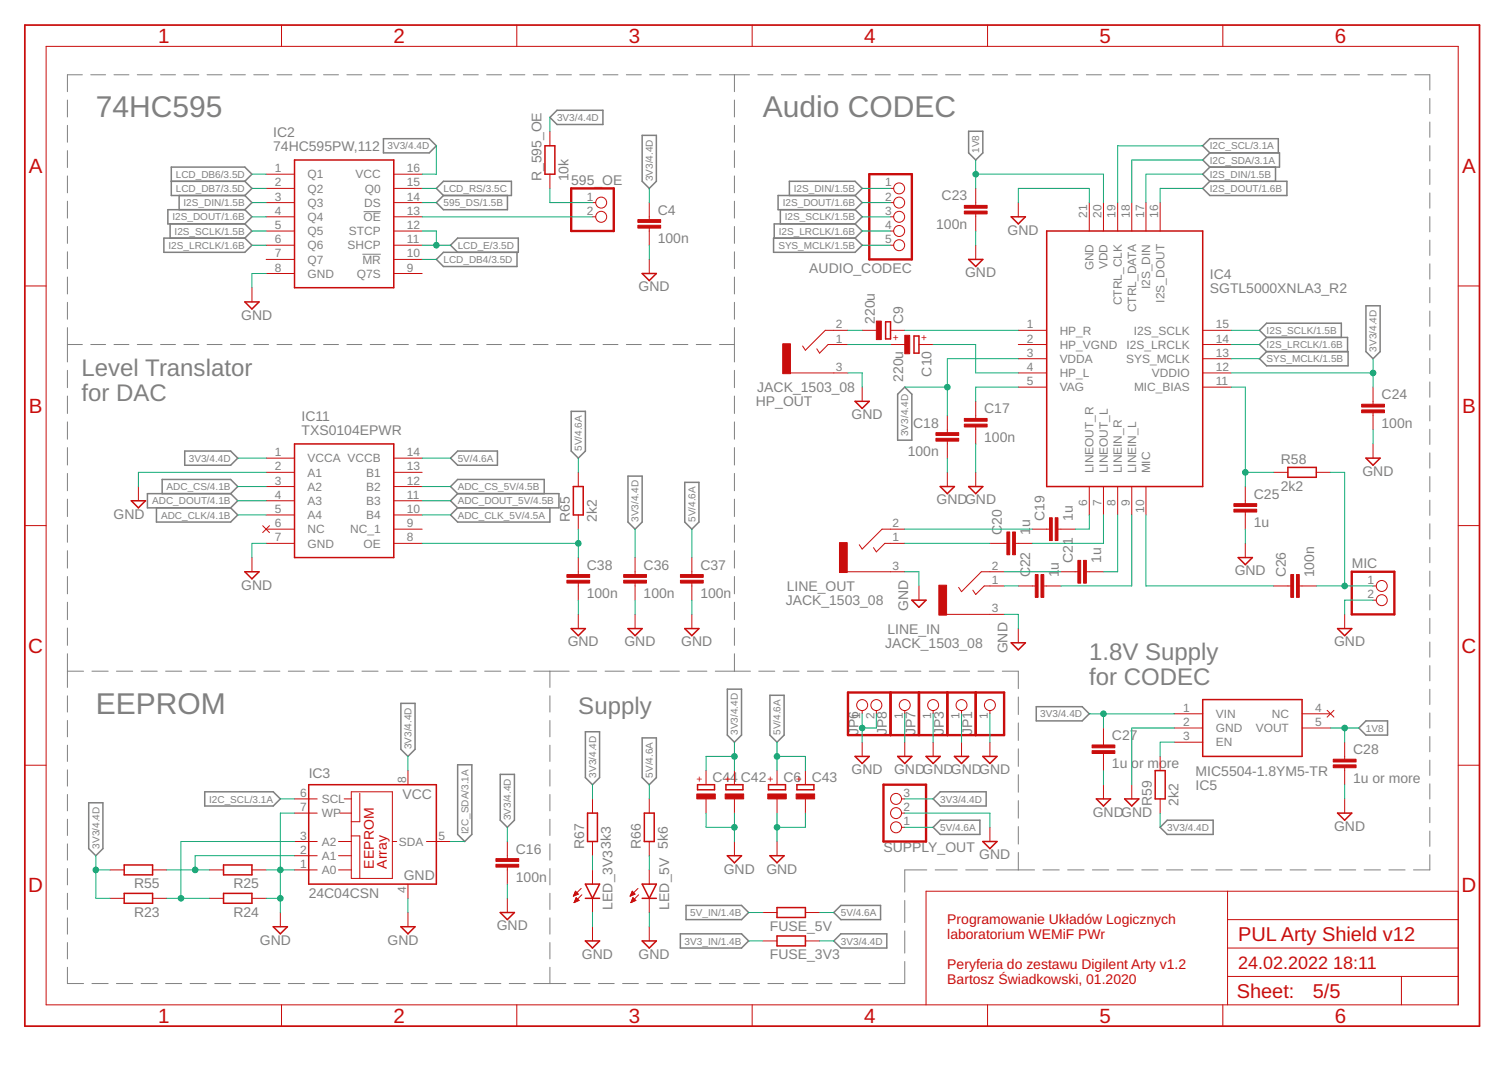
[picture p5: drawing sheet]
<svg xmlns="http://www.w3.org/2000/svg" width="297mm" height="210mm" viewBox="0 0 297 210" stroke-linecap="round" stroke-linejoin="round" font-family="sans-serif">
<g fill="none" stroke="#808080" stroke-width=".2">
<path d="M13.3 19.7v3.3M16.2 14.7h-2.9v3.3M17.9 14.7h2.9M22.4 14.7h3M27 14.7h3M31.6 14.7h2.9M36.2 14.7h2.9M40.8 14.7h2.9M45.4 14.7h2.9M50 14.7h2.9M54.5 14.7h3M59.1 14.7h2.9"/>
<path d="M63.7 14.7h2.9M68.3 14.7h2.9M72.9 14.7h2.9M77.4 14.7h3M82 14.7h3M86.6 14.7h3M91.2 14.7h2.9M95.8 14.7h2.9M100.4 14.7h2.9M105 14.7h2.9M109.5 14.7h3M114.1 14.7h3"/>
<path d="M118.7 14.7h2.9M123.3 14.7h2.9M127.9 14.7h2.9M132.5 14.7h2.9M137.1 14.7h2.9M141.6 14.7h5.9M144.6 14.7v3.3M144.6 19.7v3.3M149.2 14.7h2.9M153.8 14.7h3M158.4 14.7h3M163 14.7h3"/>
<path d="M167.7 14.7h2.9M172.3 14.7h2.9M176.9 14.7h3M181.5 14.7h3M186.1 14.7h3M190.8 14.7h2.9M195.4 14.7h2.9M200 14.7h2.9M204.6 14.7h3M209.2 14.7h3M213.8 14.7h3M218.5 14.7h2.9"/>
<path d="M223.1 14.7h2.9M227.7 14.7h3M232.3 14.7h3M236.9 14.7h3M241.6 14.7h2.9M246.2 14.7h2.9M250.8 14.7h2.9M255.4 14.7h3M260 14.7h3M264.6 14.7h3M269.3 14.7h2.9M273.9 14.7h2.9"/>
<path d="M278.5 14.7h3v3M281.5 19.4v3M13.3 24.7v3.3M13.3 29.6v3.4M13.3 34.6v3.3M13.3 39.6v3.3M144.6 24.7v3.3M144.6 29.6v3.4M144.6 34.6v3.3M144.6 39.6v3.3M281.5 24v3M281.5 28.7v3"/>
<path d="M281.5 33.3v3M281.5 38v3M13.3 44.6v3.3M13.3 49.5v3.4M13.3 54.5v3.3M13.3 59.5v3.3M71.3 50h3.7M71.6 41.6h3.4M144.6 44.6v3.3M144.6 49.5v3.4M144.6 54.5v3.3M144.6 59.5v3.3"/>
<path d="M281.5 42.6v3M281.5 47.2v3M281.5 51.9v3M281.5 56.6v3M13.3 64.5v6.7M13.3 72.9v3.4M13.3 77.9v3.4M13.3 67.8h2.9M17.9 67.8h2.9M22.4 67.8h3M27 67.8h3M31.6 67.8h2.9"/>
<path d="M36.2 67.8h2.9M40.8 67.8h2.9M45.4 67.8h2.9M50 67.8h2.9M54.5 67.8h3M59.1 67.8h2.9M63.7 67.8h2.9M68.3 67.8h2.9M72.9 67.8h2.9M77.4 67.8h3M82 67.8h3M86.6 67.8h3"/>
<path d="M91.2 67.8h2.9M95.8 67.8h2.9M100.4 67.8h2.9M105 67.8h2.9M109.5 67.8h3M114.1 67.8h3M118.7 67.8h2.9M123.3 67.8h2.9M127.9 67.8h2.9M132.5 67.8h2.9M137.1 67.8h2.9M141.6 67.8h3"/>
<path d="M144.6 64.5v6.7M144.6 72.9v3.4M144.6 77.9v3.4M281.5 61.2v3M281.5 65.8v3.1M281.5 70.5v3M281.5 75.1v3M281.5 79.8v3M13.3 83v3.4M13.3 88.1v3.4M13.3 93.1v3.4M13.3 98.2v3.4"/>
<path d="M144.6 83v3.4M144.6 88.1v3.4M144.6 93.1v3.4M144.6 98.2v3.4M281.5 84.5v2.9M281.5 89.1v3M281.5 93.7v3.1M281.5 98.4v3M13.3 103.3v3.4M13.3 108.3v3.5M13.3 113.4v3.4M13.3 118.5v3.4"/>
<path d="M144.6 103.3v3.4M144.6 108.3v3.5M144.6 113.4v3.4M144.6 118.5v3.4M281.5 103v3M281.5 107.7v3M281.5 112.4v2.9M281.5 117v3M13.3 123.5v3.5M13.3 128.6v6.6M13.3 136.9v3.2M13.3 132h3.1"/>
<path d="M18.1 132h3.2M22.9 132h3.2M27.8 132h3.1M32.6 132h3.2M37.4 132h3.2M42.3 132h3.1M47.1 132h3.2M51.9 132h3.2M56.7 132h3.2M61.6 132h3.2M66.4 132h3.2M71.2 132h3.2"/>
<path d="M76.1 132h3.2M80.9 132h3.2M85.7 132h3.2M90.6 132h3.1M95.4 132h3.2M100.2 132h3.2M105.1 132h6.9M108.2 132v3.2M108.2 136.9v3.2M113.7 132h3.8M119.1 132h3.8M124.5 132h3.8"/>
<path d="M129.9 132h3.8M135.4 132h3.7M140.8 132h6.9M144.6 123.5v3.5M144.6 128.6v3.4M149.4 132h3.1M154.2 132h3.1M158.9 132h3.2M163.7 132h3.2M168.5 132h3.2M173.3 132h3.2M178.1 132h3.2"/>
<path d="M182.9 132h3.2M187.7 132h3.2M192.5 132h3.1M197.3 132h3.1v3.5M200.4 137.1v3.5M281.5 121.6v3.1M281.5 126.3v3M281.5 130.9v3M281.5 135.6v3M13.3 141.7v3.2M13.3 146.6v3.2M13.3 151.4v3.2"/>
<path d="M13.3 156.3v3.2M108.2 141.7v3.2M108.2 146.6v3.2M108.2 151.4v3.2M108.2 156.3v3.2M200.4 142.2v3.5M200.4 147.3v3.5M200.4 152.4v3.5M200.4 157.5v3.5M281.5 140.3v2.9M281.5 144.9v3M281.5 149.5v3"/>
<path d="M281.5 154.2v3M281.5 158.8v3M13.3 161.2v3.2M13.3 166v3.2M13.3 170.9v3.2M13.3 175.7v3.2M108.2 161.2v3.2M108.2 166v3.2M108.2 170.9v3.2M108.2 175.7v3.2M178.1 177.1v4.4M182.4 171.1h-4.3v4.4"/>
<path d="M184.1 171.1h4.3M190.1 171.1h4.3M196.1 171.1h7.5M200.4 162.6v3.5M200.4 167.7v3.4M205.3 171.1h3.2M210.2 171.1h3.2M215 171.1h3.2M219.9 171.1h3.2M224.7 171.1h3.3M229.6 171.1h3.2M234.5 171.1h3.2"/>
<path d="M239.3 171.1h3.2M244.2 171.1h3.2M249.1 171.1h3.2M253.9 171.1h3.2M258.8 171.1h3.2M263.7 171.1h3.2M268.5 171.1h3.2M273.4 171.1h3.2M281.5 163.5v3M281.5 168.1v3h-3.3M13.3 180.6v3.2M13.3 185.4v3.2"/>
<path d="M13.3 190.3v3.2h3.1M18.1 193.5h3.2M22.9 193.5h3.2M27.8 193.5h3.1M32.6 193.5h3.2M37.4 193.5h3.2M42.3 193.5h3.1M47.1 193.5h3.2M51.9 193.5h3.2M56.7 193.5h3.2M61.6 193.5h3.2M66.4 193.5h3.2"/>
<path d="M71.2 193.5h3.2M76.1 193.5h3.2M80.9 193.5h3.2M85.7 193.5h3.2M90.6 193.5h3.1M95.4 193.5h3.2M100.2 193.5h3.2M105.1 193.5h6.3M108.2 180.6v3.2M108.2 185.4v3.2M108.2 190.3v3.2M113 193.5h3.1"/>
<path d="M117.8 193.5h3.1M122.6 193.5h3.1M127.3 193.5h3.1M132.1 193.5h3.1M136.8 193.5h3.2M141.6 193.5h3.1M146.4 193.5h3.1M151.2 193.5h3.1M155.9 193.5h3.1M160.7 193.5h3.1M165.4 193.5h3.2M170.2 193.5h3.1"/>
<path d="M178.1 183.1v4.4M178.1 189.1v4.4h-3.1"/>
</g>
<g fill="none" stroke="#808080" stroke-width=".3">
<path d="M33.7 35.7h14.5M35.3 38.5v2.8M48.2 35.7l1.4-1.4-1.4-1.4h-14.5v5.6h14.5M48.2 38.5l1.4 1.4-1.4 1.4M48.2 35.7l1.4 1.4-1.4 1.4M75.5 27.3h9l1.4 1.4-1.4 1.4h-9zM87.3 35.7h13.4v2.8h-13.4l-1.4-1.4zM87.3 38.5l-1.4 1.4 1.4 1.4h12.6v-2.8M108.2 23.1l1.4-1.4h9.1v2.8h-9.1zM126.4 26.6h2.8v9.1l-1.4 1.4-1.4-1.4zM155.4 38.5v-2.8h12.9l1.4 1.4-1.4 1.4M168.3 38.5h-15.1v2.8h15.1"/>
<path d="M168.3 38.5l1.4 1.4-1.4 1.4M190.7 25.8h2.8v4.3l-1.4 1.4-1.4-1.4zM236.7 37.1l1.4-1.4h15.2v2.8h-15.2zM238.1 30.1h13.8v2.8h-13.8M238.1 30.1l-1.4-1.4 1.4-1.4h13.5v2.8M238.1 32.9l-1.4 1.4 1.4 1.4M238.1 30.1l-1.4 1.4 1.4 1.4M251.1 32.9v2.8M32.3 46.8h15.9l1.4 1.4-1.4 1.4h-15.9zM33.5 44v2.8M48.2 41.3h-15.2v2.7h15.2M48.2 41.3l1.4 1.4-1.4 1.3"/>
<path d="M48.2 44l1.4 1.4-1.4 1.4M90.1 49.6l-1.4-1.4 1.4-1.4h11.9v2.8h-14.7l-1.4 1.4 1.4 1.4h14.5v-2.8M152.3 46.8h16l1.4 1.4-1.4 1.4h-16zM153.6 41.3v2.7M168.3 44h-15.9v2.8M168.3 41.3l1.4 1.4-1.4 1.3M168.3 44l1.4 1.4-1.4 1.4M178.1 76.2l1.4 1.4v9h-2.8v-9zM249.3 66.4l-1.4-1.4 1.4-1.4h14.7v2.8M249.3 66.4h16v2.8M249.3 66.4l-1.4 1.4 1.4 1.4M249.3 69.2h16.1v2.8h-16.1l-1.4-1.4z"/>
<path d="M268.9 60.2h2.8v9l-1.4 1.4-1.4-1.4zM30.8 99.9v2.8h14.6l1.4-1.4-1.4-1.4M31.9 97.1v-2.8h13.5l1.4 1.4-1.4 1.4M36.4 88.7h9l1.4 1.4-1.4 1.4h-9zM45.4 97.1h-16.4v2.8h16.4M45.4 97.1l1.4 1.4-1.4 1.4M88.7 90.1l1.4-1.4h7.8v2.8h-7.8zM90.1 99.9l-1.4 1.4 1.4 1.4h18.1v-2.8M90.1 97.1h19.9v2.8h-19.9M90.1 97.1l-1.4 1.4 1.4 1.4M90.1 97.1l-1.4-1.4 1.4-1.4h17v2.8M112.4 80.9h2.8v7.8l-1.4 1.4-1.4-1.4z"/>
<path d="M123.6 93.7h2.8v9l-1.4 1.4-1.4-1.4zM134.8 94.9h2.8v7.8l-1.4 1.4-1.4-1.4zM78.9 138.4h2.8v9l-1.4 1.4-1.4-1.4zM143.2 135.6h2.8v9l-1.4 1.4-1.4-1.4zM151.6 136.8h2.7v7.8l-1.3 1.4-1.4-1.4zM204 139h9l1.4 1.4-1.4 1.4h-9zM17.5 157.9h2.8v9l-1.4 1.4-1.4-1.4zM40.3 155.8h13.5l1.4 1.4-1.4 1.4h-13.5zM90.1 150.5h2.8v13.6l-1.4 1.4-1.4-1.4zM98.5 152.3h2.8v9.1l-1.4 1.4-1.4-1.4zM115.2 144h2.8v9l-1.4 1.4-1.4-1.4zM126.4 145.2h2.8v7.8l-1.4 1.4-1.4-1.4z"/>
<path d="M183.7 157.2l1.4-1.4h9v2.8h-9zM268.9 141.8h4.2v2.8h-4.2l-1.4-1.4zM135 178.1h11l1.4 1.4-1.4 1.4h-11zM165.5 178.1h7.8v2.8h-7.8l-1.4-1.4zM185.1 161.4h7.8v2.7h-7.8l-1.4-1.3zM228.4 162.8l1.4-1.4h9v2.7h-9zM133.9 183.7h12.1l1.4 1.4-1.4 1.4h-12.1zM165.5 183.7h9.1v2.8h-9.1l-1.4-1.4z"/>
</g>
<g fill="none" stroke="#c90d0c" stroke-width=".3">
<path d="M58 31.5h19.5v25.1h-19.5zM107.3 28.7h1.9v5.6h-1.9zM48.2 59.4h2.8l-1.4 1.4zM126.4 53.8h2.8l-1.4 1.4zM190.7 51h2.8l-1.4 1.4zM199.1 42.7h2.7l-1.4 1.3zM206 45.4h30.7v50.3h-30.7zM168.3 79h2.8l-1.4 1.3zM174.3 63.3h1v3.4h-1zM179.9 66.1h1v3.4h-1zM25.8 98.5h2.8l-1.4 1.4zM58 87.3h19.5v22.4h-19.5z"/>
<path d="M112.9 95.7h1.9v5.6h-1.9zM185.1 95.7h2.8l-1.4 1.4zM190.7 95.7h2.8l-1.4 1.4zM253.5 91.9h5.6v2h-5.6zM268.9 90.1h2.8l-1.4 1.4zM48.2 112.5h2.8l-1.4 1.4zM179.5 118.1h2.8l-1.4 1.4zM243.7 109.7h2.8l-1.4 1.4zM112.4 123.7h2.8l-1.4 1.4zM123.6 123.7h2.8l-1.4 1.4zM134.8 123.7h2.8l-1.4 1.4zM199.1 126.4h2.7l-1.4 1.4z"/>
<path d="M236.7 137.6h19.6v11.2h-19.6zM263.3 123.7h2.8l-1.4 1.4zM60.8 154.4h25.1v19.5h-25.1zM115.7 160h1.9v5.5h-1.9zM126.8 160h2v5.5h-2zM137.3 154.4h3.4v1h-3.4zM142.9 154.4h3.3v1h-3.3zM151.3 154.4h3.3v1h-3.3zM156.9 154.4h3.3v1h-3.3zM168.3 148.8h2.8l-1.4 1.4zM176.7 148.8h2.8l-1.4 1.4zM182.3 148.8h2.8l-1.4 1.4z"/>
<path d="M187.9 148.8h2.8l-1.4 1.4zM193.5 148.8h2.8l-1.4 1.4zM215.8 157.2h2.8l-1.4 1.4zM221.4 157.2h2.8l-1.4 1.4zM227.4 151.6h2v5.6h-2zM263.3 160h2.8l-1.4 1.4zM24.4 175.7h5.6v2h-5.6zM24.4 170.2h5.6v1.9h-5.6zM44 175.7h5.6v2h-5.6zM44 170.2h5.6v1.9h-5.6zM98.5 179.5h2.8l-1.4 1.4zM115.2 173.9h2.8l-1.4 2.8z"/>
<path d="M115.2 176.7h2.8M126.4 173.9h2.8l-1.4 2.8zM126.4 176.7h2.8M143.2 168.3h2.8l-1.4 1.4zM151.6 168.3h2.7l-1.3 1.4zM153 178.5h5.5v2h-5.5zM193.5 165.5h2.8l-1.4 1.4zM53.8 182.3h2.8l-1.4 1.4zM78.9 182.3h2.8l-1.4 1.4zM115.2 185.1h2.8l-1.4 1.4zM126.4 185.1h2.8l-1.4 1.4zM153 184.1h5.5v2h-5.5z"/>
</g>
<g fill="none" stroke="#c90d0c" stroke-width=".2">
<path d="M9.1 9.1h277.9v188.6h-277.9zM55.4 4.9v4.2M101.7 4.9v4.2M148.1 4.9v4.2M194.4 4.9v4.2M240.7 4.9v4.2M52.4 37.1h5.6M52.4 39.9h5.6M52.4 34.3h5.6M77.5 37.1h5.6M77.5 39.9h5.6M77.5 34.3h5.6"/>
<path d="M108.2 25.9v2.8M108.2 34.3v2.8M116.6 39.9h.6M127.8 39.9v3.3M175.3 37.1h.6M175.3 39.9h.6M192.1 37.1v3.3M200.4 39.9v2.8M214.4 39.9v5.5M217.2 39.9v5.5M220 39.9v5.5M222.8 39.9v5.5"/>
<path d="M225.6 39.9v5.5M228.4 39.9v5.5M4.9 56.3h4.2M49.6 56.6v2.8M52.4 42.7h5.6M52.4 45.4h5.6M52.4 48.2h5.6M52.4 51h5.6M52.4 53.8h5.6M77.5 42.7h5.6M77.5 45.4h5.6M77.5 48.2h5.6"/>
<path d="M77.5 51h5.6M77.5 53.8h5.6M116.6 42.7h.6M127.8 44.9v3.3M127.8 51v2.8M175.3 42.7h.6M175.3 45.4h.6M175.3 48.2h.6M192.1 42.1v3.3M192.1 48.2v2.8M287 56.3h4.2M155.6 73.4h11.3"/>
<path d="M166.9 65h-4.4l-4 3.9-.5-.8M166.9 67.8h-3.9l-1.7 1.7-.5-.9M169.7 65h2.8M169.7 76.2v2.8M175.3 65h2.8M175.3 67.8h2.8M180.9 67.8h2.8M192.1 79v3.3M200.4 65h5.6M200.4 67.8h5.6M200.4 73.4h5.6M200.4 70.6h5.6"/>
<path d="M200.4 76.2h5.6M236.7 65h5.6M236.7 67.8h5.6M236.7 73.4h5.6M236.7 70.6h5.6M236.7 76.2h5.6M270.3 76.2v3.3M27.2 95.7v2.8M52.4 90.1h5.6M52.4 92.9h5.6M52.4 95.7h5.6M52.4 98.5h5.6"/>
<path d="M77.5 90.1h5.6M77.5 92.9h5.6M77.5 95.7h5.6M77.5 98.5h5.6M113.8 92.9v2.8M186.5 81.7v3.4M186.5 86.8v3.3M186.5 92.9v2.8M192.1 84v3.3M192.1 92.9v2.8M214.4 95.7v5.6M217.2 95.7v5.6"/>
<path d="M220 95.7v5.6M222.8 95.7v5.6M225.6 95.7v5.6M245.1 95.7v3.4M250.7 92.9h2.8M259.1 92.9h2.8M270.3 81.2v3.3M270.3 87.3v2.8M4.9 103.4h4.2M49.6 109.7v2.8M51.7 103.4l1.3 1.4M52.4 101.3h5.6"/>
<path d="M52.4 104.1h5.6M52.4 106.9h5.6M53 103.4l-1.3 1.4M77.5 101.3h5.6M77.5 104.1h5.6M77.5 106.9h5.6M113.8 101.3v2.8M113.8 109.7v3.3M113.8 114.7v3.4M125 109.7v3.3M125 114.7v3.4M136.2 109.7v3.3"/>
<path d="M136.2 114.7v3.4M166.8 112.5h11.3M178.1 104.1h-4.5l-3.9 3.9-.6-.8M178.1 106.9h-3.9l-1.7 1.7-.6-.9M180.9 115.3v2.8M194.9 106.9h3.3M197.7 112.5h-4.5l-3.9 3.9-.6-.9M197.7 115.3h-4l-1.6 1.6-.6-.8M199.9 106.9h3.3M200.4 115.3h3.4M203.2 104.1h3.4M205.5 115.3h3.3"/>
<path d="M208.3 104.1h3.3M208.8 112.5h3.4M213.8 112.5h3.4M245.1 100.8v3.3M245.1 106.9v2.8M250.7 115.3h3.4M255.8 115.3h3.3M270.3 115.3h.6M270.3 118.1h.6M287 103.4h4.2M113.8 120.9v2.8M125 120.9v2.8"/>
<path d="M136.2 120.9v2.8M169.7 139.8v.6M172.5 139.8v.6M178.1 139.8v.6M183.7 139.8v.6M186.3 120.9h11.4M189.3 139.8v.6M194.9 139.8v.6M200.4 123.7v2.7M261.2 139.7l1.4 1.4M262.6 139.7l-1.4 1.4M264.7 120.9v2.8"/>
<path d="M4.9 150.5h4.2M58 157.2h4.4M58 160h4.4M66.9 160h2.3M67.8 157.2h1.4M69.2 155.8h8v17h-8zM70.8 156.1v5.5h-1.6M80.3 151.6v2.8M116.6 157.2v2.8M127.8 157.2v2.8M139 151.6v2.8M139 157.2v2.8"/>
<path d="M144.6 151.6v2.8M144.6 157.2v2.8M153 151.6v2.8M153 157.2v2.8M158.5 151.6v2.8M158.5 157.2v2.8M169.7 146v2.8M177.5 157.2h.6M177.5 160h.6M178.1 146v2.8M183.7 146v2.8M189.3 146v2.8"/>
<path d="M194.9 146v2.8M217.2 143.2v3.4M217.2 148.2v3.4M217.2 154.4v2.8M222.8 154.4v2.8M228.4 148.8v2.8M228.4 157.2v2.8M231.2 140.4h5.5M231.2 143.2h5.5M231.2 146h5.5M256.3 140.4h5.6M256.3 143.2h5.6"/>
<path d="M264.7 146v3.4M264.7 151v3.4M264.7 157.2v2.8M287 150.5h4.2M21.7 171.1h2.7M21.7 176.7h2.7M30 171.1h2.8M30 176.7h2.8M41.2 171.1h2.8M41.2 176.7h2.8M49.6 171.1h2.8M49.6 176.7h2.8"/>
<path d="M55.2 179.5v2.8M58 165.5h4.4M58 168.3h4.4M58 171.1h4.4M66.6 165.5h2.6M66.6 168.3h2.6M66.6 171.1h2.6M69.2 164.4h1.6v8.4M77.2 165.5h.9M80.3 173.9v2.8M80.3 179.5v2.8M83.9 165.5h4.8"/>
<path d="M99.9 165.5v3.4M99.9 170.6v3.3M99.9 176.7v2.8M112.9 176.2h.2M113 176h.5M113 177.5h.1M113 175.9h.8M113.1 177.4h.2M113.1 175.8h.6M113.1 177.3h.6M113.1 175.6h.5M113.2 177.1h.8"/>
<path d="M113.2 175.5h.3M113.2 177h.6M113.3 175.4h.1M113.3 175.3l.5 .6-.9 .4zM113.3 176.9h.4M113.3 176.7h.3M113.4 176.6l-.4 1M113.4 176.6l.6 .5M113.4 176.6h.1M114 177.1l-1 .5M114.4 174.8l-1.5 1.5M114.5 176l-1.5 1.6"/>
<path d="M116.6 165.5v2.8M116.6 171.1v2.8M116.6 176.7v2.8M124.1 176.2h.2M124.1 176h.5M124.2 177.5h.1M124.2 175.9h.7M124.2 177.4h.3M124.3 175.8h.6M124.3 177.3h.5M124.3 175.6h.5M124.4 177.1h.8"/>
<path d="M124.4 175.5h.2M124.4 177h.6M124.4 175.4h.1M124.5 175.3l.5 .6-1 .4zM124.5 176.9h.4M124.5 176.7h.2M124.6 176.6h.1M124.6 176.6l-.4 1M124.6 176.6l.6 .5M125.2 177.1l-1 .5M125.6 174.8l-1.6 1.5M125.7 176l-1.5 1.6"/>
<path d="M127.8 165.5v2.8M127.8 171.1v2.8M127.8 176.7v2.8M144.6 165.5v2.8M150.2 179.5h2.8M153 165.5v2.8M158.5 179.5h2.8M177.5 162.8h.6M194.9 162.8v2.7M241.6 175.3v22.4M287 175.3h-104.7v22.4M55.4 197.7v4.2"/>
<path d="M101.7 197.7v4.2M116.6 182.3v2.8M127.8 182.3v2.8M148.1 197.7v4.2M150.2 185.1h2.8M158.5 185.1h2.8M194.4 197.7v4.2M240.7 197.7v4.2M241.6 192.1h45.4M241.6 186.5h45.4M241.6 180.9h45.4M275.9 192.1v5.6"/>
<circle cx="118.3" cy="39.9" r="1.08"/>
<circle cx="177" cy="39.9" r="1.08"/>
<circle cx="177" cy="37.1" r="1.08"/>
<circle cx="118.3" cy="42.7" r="1.08"/>
<circle cx="177" cy="45.4" r="1.08"/>
<circle cx="177" cy="48.2" r="1.08"/>
<circle cx="177" cy="42.7" r="1.08"/>
<circle cx="272" cy="115.3" r="1.08"/>
<circle cx="272" cy="118.1" r="1.08"/>
<circle cx="169.7" cy="138.7" r="1.08"/>
<circle cx="172.5" cy="138.7" r="1.08"/>
<circle cx="178.1" cy="138.7" r="1.08"/>
<circle cx="183.7" cy="138.7" r="1.08"/>
<circle cx="189.3" cy="138.7" r="1.08"/>
<circle cx="194.9" cy="138.7" r="1.08"/>
<circle cx="176.4" cy="157.2" r="1.08"/>
<circle cx="176.4" cy="160" r="1.08"/>
<circle cx="176.4" cy="162.8" r="1.08"/>
</g>
<g fill="#c90d0c" stroke="#c90d0c" stroke-width=".2">
<path d="M122.8 114.2h4.5v.5h-4.5z"/>
<path d="M122.8 113h4.5v.6h-4.5z"/>
<path d="M133.9 114.2h4.5v.5h-4.5z"/>
<path d="M133.9 113h4.5v.6h-4.5z"/>
<path d="M111.6 114.2h4.5v.5h-4.5z"/>
<path d="M111.6 113h4.5v.6h-4.5z"/>
<path d="M165.2 106.7h1.6v5.9h-1.6z"/>
<path d="M184.8 115.1h1.5v5.9h-1.5z"/>
<path d="M154.1 67.6h1.5v5.9h-1.5z"/>
<path d="M172.5 63.2h1v3.6h-1z"/>
<path d="M178.1 66h1v3.6h-1z"/>
<path d="M189.8 83.4h4.5v.6h-4.5z"/>
<path d="M189.8 82.3h4.5v.6h-4.5z"/>
<path d="M184.2 86.2h4.5v.6h-4.5z"/>
<path d="M184.2 85.1h4.5v.6h-4.5z"/>
<path d="M207.7 101.9h.6v4.4h-.6z"/>
<path d="M206.6 101.9h.5v4.4h-.5z"/>
<path d="M199.3 104.6h.6v4.5h-.6z"/>
<path d="M198.2 104.6h.6v4.5h-.6z"/>
<path d="M213.3 110.2h.5v4.5h-.5z"/>
<path d="M212.2 110.2h.5v4.5h-.5z"/>
<path d="M204.9 113h.6v4.5h-.6z"/>
<path d="M203.8 113h.5v4.5h-.5z"/>
<path d="M189.8 41.5h4.5v.6h-4.5z"/>
<path d="M189.8 40.4h4.5v.6h-4.5z"/>
<path d="M268 80.6h4.5v.6h-4.5z"/>
<path d="M268 79.5h4.5v.6h-4.5z"/>
<path d="M242.9 100.2h4.5v.5h-4.5z"/>
<path d="M242.9 99.1h4.5v.5h-4.5z"/>
<path d="M255.2 113h.6v4.5h-.6z"/>
<path d="M254.1 113h.5v4.5h-.5z"/>
<path d="M215 147.7h4.5v.5h-4.5z"/>
<path d="M215 146.6h4.5v.5h-4.5z"/>
<path d="M262.4 150.5h4.5v.5h-4.5z"/>
<path d="M262.4 149.4h4.5v.5h-4.5z"/>
<path d="M125.6 44.3h4.4v.6h-4.4z"/>
<path d="M125.6 43.2h4.4v.6h-4.4z"/>
<path d="M151.1 156.2h3.7v1h-3.7z"/>
<path d="M142.7 156.2h3.7v1h-3.7z"/>
<path d="M156.7 156.2h3.7v1h-3.7z"/>
<path d="M137.2 156.2h3.6v1h-3.6z"/>
<path d="M97.6 170h4.5v.6h-4.5z"/>
<path d="M97.6 168.9h4.5v.6h-4.5z"/>
</g>
<path d="M112.4 37.1h8.4v8.3h-8.4zM171.1 34.3h8.4v16.7h-8.4zM266.1 112.5h8.4v8.4h-8.4zM166.9 136.2h30.8v8.4h-30.8zM175.3 136.2v8.4M180.9 136.2v8.4M186.5 136.2v8.4M192.1 136.2v8.4M173.9 154.4h8.4v11.1h-8.4z" fill="none" stroke="#c90d0c" stroke-width=".47"/>
<path d="M4.9 4.9h286.3v197h-286.3z" fill="none" stroke="#c90d0c" stroke-width=".34"/>
<g fill="none" stroke="#0dab76" stroke-width=".2">
<path d="M49.6 37.1h2.8M49.6 34.3h2.8M49.6 39.9h2.8M83.1 37.1h2.8M83.1 39.9h2.8M85.9 28.7v5.6h-2.8M108.2 23.1v2.8M108.2 37.1v2.8h8.4M127.8 37.1v2.8M169.7 37.1h5.6M169.7 39.9h5.6M192.1 31.5v5.6"/>
<path d="M192.1 34.3h25.1v5.6M200.4 39.9v-2.8h14v2.8M236.7 37.1h-8.3v2.8M236.7 31.5h-13.9v8.4M236.7 34.3h-11.1v5.6M236.7 28.7h-16.7v11.2M49.6 42.7h2.8M49.6 45.4h2.8M49.6 48.2h2.8M52.4 53.8h-2.8v2.8M83.1 45.4h2.8v2.8M83.1 42.7h33.5"/>
<path d="M83.1 48.2h5.6M83.1 51h2.8M127.8 48.2v2.8M169.7 42.7h5.6M169.7 45.4h5.6M169.7 48.2h5.6M192.1 45.4v2.8M166.9 73.4h2.8v2.8M166.9 65h2.8M166.9 67.8h8.4M178.1 76.2h8.4M178.1 65h22.3"/>
<path d="M183.7 67.8h8.4v5.6h8.3M200.4 76.2h-8.3v2.8M200.4 70.6h-13.9v11.1M242.3 73.4h28M242.3 76.2h2.8v19.5M242.3 70.6h5.6M242.3 65h5.6M242.3 67.8h5.6M270.3 70.6v5.6M46.8 90.1h5.6M46.8 98.5h5.6M46.8 95.7h5.6"/>
<path d="M52.4 92.9h-25.2v2.8M83.1 90.1h5.6M83.1 98.5h5.6M83.1 95.7h5.6M113.8 90.1v2.8M186.5 90.1v2.8M192.1 87.3v5.6M245.1 92.9h5.6M261.9 92.9h2.8v22.4M270.3 84.5v2.8M46.8 101.3h5.6M52.4 106.9h-2.8v2.8"/>
<path d="M83.1 106.9h30.7M83.1 101.3h5.6M113.8 104.1v5.6M113.8 118.1v2.8M125 104.1v5.6M125 118.1v2.8M136.2 104.1v5.6M136.2 118.1v2.8M178.1 106.9h16.8M178.1 112.5h2.8v2.8M178.1 104.1h25.1M197.7 112.5h11.1"/>
<path d="M197.7 115.3h2.7M214.4 101.3v2.8h-2.8M217.2 101.3v5.6h-14M220 101.3v11.2h-2.8M222.8 101.3v14h-14M225.6 101.3v14h25.1M245.1 104.1v2.8M259.1 115.3h11.2M270.3 118.1h-5.6v2.8M197.7 120.9h2.7v2.8M55.2 157.2h2.8M58 160h-2.8v19.5"/>
<path d="M80.3 148.8v2.8M116.6 154.4v2.8M127.8 154.4v2.8M139 160v2.8h5.6M144.6 146v5.6M144.6 160v5.5M144.6 148.8h-5.6v2.8M153 146v5.6M153 160v5.5M153 148.8h5.5v2.8M158.5 160v2.8h-5.5M169.7 140.4v5.6"/>
<path d="M172.5 140.4v2.8h-2.8M178.1 160h16.8v2.8M178.1 140.4v5.6M178.1 157.2h5.6M183.7 140.4v5.6M189.3 140.4v5.6M194.9 140.4v5.6M214.4 140.4h16.8M217.2 140.4v2.8M217.2 151.6v2.8M228.4 160v2.8M231.2 143.2h-8.4v11.2"/>
<path d="M231.2 146h-2.8v2.8M261.9 143.2h5.6M264.7 143.2v2.8M264.7 154.4v2.8M18.9 171.1h2.8M18.9 168.3v8.4h2.8M32.8 171.1h8.4M32.8 176.7h8.4M52.4 171.1h5.6M52.4 176.7h2.8M58 165.5h-22.4v11.2M58 168.3h-19.6v2.8"/>
<path d="M80.3 176.7v2.8M88.7 165.5h2.8M99.9 162.8v2.7M99.9 173.9v2.8M116.6 168.3v2.8M116.6 179.5v2.8M127.8 168.3v2.8M127.8 179.5v2.8M147.4 179.5h2.8M161.3 179.5h2.8M178.1 162.8h5.6M147.4 185.1h2.8"/>
<path d="M161.3 185.1h2.8"/>
</g>
<g fill="#0dab76" stroke="#0dab76" stroke-width=".2">
<circle cx="153" cy="162.8" r=".55"/>
<circle cx="144.6" cy="162.8" r=".55"/>
<circle cx="55.2" cy="176.7" r=".55"/>
<circle cx="55.2" cy="171.1" r=".55"/>
<circle cx="169.7" cy="143.2" r=".55"/>
<circle cx="270.3" cy="73.4" r=".55"/>
<circle cx="186.5" cy="76.2" r=".55"/>
<circle cx="217.2" cy="140.4" r=".55"/>
<circle cx="144.6" cy="148.8" r=".55"/>
<circle cx="18.9" cy="171.1" r=".55"/>
<circle cx="153" cy="148.8" r=".55"/>
<circle cx="113.8" cy="106.9" r=".55"/>
<circle cx="192.1" cy="34.3" r=".55"/>
<circle cx="264.7" cy="143.2" r=".55"/>
<circle cx="245.1" cy="92.9" r=".55"/>
<circle cx="264.7" cy="115.3" r=".55"/>
<circle cx="85.9" cy="48.2" r=".55"/>
<circle cx="38.4" cy="171.1" r=".55"/>
<circle cx="35.6" cy="176.7" r=".55"/>
</g>
<g font-size="5.9" fill="#808080">
<text x="18.9" y="23.1">74HC595</text>
<text x="150.2" y="23.1">Audio CODEC</text>
<text x="18.9" y="140.4">EEPROM</text>
</g>
<g font-size="4.7" fill="#808080">
<text x="16.1" y="73.9">Level Translator</text>
<text x="16.1" y="79">for DAC</text>
<text x="214.4" y="129.8">1.8V Supply</text>
<text x="214.4" y="134.8">for CODEC</text>
<text x="113.8" y="140.4">Supply</text>
</g>
<g font-size="4" fill="#c90d0c">
<text x="31.1" y="8.5">1</text>
<text x="77.4" y="8.5">2</text>
<text x="123.8" y="8.5">3</text>
<text x="170.1" y="8.5">4</text>
<text x="216.4" y="8.5">5</text>
<text x="262.8" y="8.5">6</text>
<text x="5.7" y="34.1">A</text>
<text x="287.8" y="34.1">A</text>
<text x="5.7" y="81.3">B</text>
<text x="287.8" y="81.3">B</text>
<text x="5.5" y="128.4">C</text>
<text x="287.7" y="128.4">C</text>
<text x="5.5" y="175.5">D</text>
<text x="287.7" y="175.5">D</text>
<text x="31.1" y="201.2">1</text>
<text x="77.4" y="201.2">2</text>
<text x="123.8" y="201.2">3</text>
<text x="170.1" y="201.2">4</text>
<text x="216.4" y="201.2">5</text>
<text x="262.8" y="201.2">6</text>
</g>
<g font-size="3.9" fill="#c90d0c">
<text x="243.7" y="185.1">PUL Arty Shield v12</text>
<text x="243.5" y="196.4">Sheet:</text>
<text x="258.4" y="196.3">5/5</text>
</g>
<g font-size="3.5" fill="#c90d0c">
<text x="243.7" y="190.7">24.02.2022</text>
<text x="262.4" y="190.7">18:11</text>
</g>
<g font-size="2.8" fill="#808080">
<text x="53.8" y="29.6">74HC595PW,112</text>
<text x="53.8" y="26.9">IC2</text>
<text x="106.6" y="35.7" transform="rotate(-90 106.6 35.7)">R_595_OE</text>
<text x="111.9" y="35.7" transform="rotate(-90 111.9 35.7)">10k</text>
<text x="112.4" y="36.4">595_OE</text>
<text x="185.3" y="39.4">C23</text>
<text x="129.5" y="47.8">100n</text>
<text x="129.5" y="42.2">C4</text>
<text x="184.3" y="45">100n</text>
<text x="198.3" y="46.1">GND</text>
<text x="159.3" y="53.7">AUDIO_CODEC</text>
<text x="125.7" y="57.3">GND</text>
<text x="190" y="54.5">GND</text>
<text x="238.2" y="57.6">SGTL5000XNLA3_R2</text>
<text x="238.2" y="54.8">IC4</text>
<text x="47.5" y="62.9">GND</text>
<text x="172.2" y="63.7" transform="rotate(-90 172.2 63.7)">220u</text>
<text x="177.8" y="63.7" transform="rotate(-90 177.8 63.7)">C9</text>
<text x="149.1" y="77.1">JACK_1503_08</text>
<text x="177.8" y="75.1" transform="rotate(-90 177.8 75.1)">220u</text>
<text x="183.4" y="74.1" transform="rotate(-90 183.4 74.1)">C10</text>
<text x="59.4" y="82.7">IC11</text>
<text x="148.8" y="79.9">HP_OUT</text>
<text x="167.6" y="82.4">GND</text>
<text x="193.7" y="81.3">C17</text>
<text x="272" y="78.5">C24</text>
<text x="59.4" y="85.5">TXS0104EPWR</text>
<text x="178.7" y="89.7">100n</text>
<text x="179.8" y="84.1">C18</text>
<text x="193.7" y="86.9">100n</text>
<text x="272" y="84.1">100n</text>
<text x="252.1" y="91.3">R58</text>
<text x="268.2" y="93.6">GND</text>
<text x="184.4" y="99.2">GNDGND</text>
<text x="246.8" y="98.1">C25</text>
<text x="252.1" y="96.6">2k2</text>
<text x="22.3" y="102">GND</text>
<text x="112.2" y="102.7" transform="rotate(-90 112.2 102.7)">R65</text>
<text x="117.5" y="102.7" transform="rotate(-90 117.5 102.7)">2k2</text>
<text x="197.2" y="105.2" transform="rotate(-90 197.2 105.2)">C20</text>
<text x="202.8" y="105.2" transform="rotate(-90 202.8 105.2)">1</text>
<text x="202.8" y="103.7" transform="rotate(-90 202.8 103.7)">u</text>
<text x="205.6" y="102.4" transform="rotate(-90 205.6 102.4)">C19</text>
<text x="211.2" y="102.4" transform="rotate(-90 211.2 102.4)">1u</text>
<text x="246.8" y="103.7">1u</text>
<text x="115.5" y="112.1">C38</text>
<text x="126.7" y="112.1">C36</text>
<text x="137.9" y="112.1">C37</text>
<text x="202.8" y="113.6" transform="rotate(-90 202.8 113.6)">C22</text>
<text x="208.4" y="113.6" transform="rotate(-90 208.4 113.6)">1</text>
<text x="208.4" y="112.1" transform="rotate(-90 208.4 112.1)">u</text>
<text x="211.2" y="110.8" transform="rotate(-90 211.2 110.8)">C21</text>
<text x="216.8" y="110.8" transform="rotate(-90 216.8 110.8)">1u</text>
<text x="243" y="113.2">GND</text>
<text x="253.1" y="113.6" transform="rotate(-90 253.1 113.6)">C26</text>
<text x="258.7" y="113.6" transform="rotate(-90 258.7 113.6)">100n</text>
<text x="266.1" y="111.8">MIC</text>
<text x="47.5" y="116">GND</text>
<text x="115.5" y="117.6">100n</text>
<text x="126.7" y="117.6">100n</text>
<text x="137.9" y="117.6">100n</text>
<text x="154.7" y="119">JACK_1503_08</text>
<text x="154.9" y="116.2">LINE_OUT</text>
<text x="174.7" y="124.6">LINE_IN</text>
<text x="178.8" y="120.2" transform="rotate(-90 178.8 120.2)">GND</text>
<text x="111.7" y="127.1">GND</text>
<text x="122.9" y="127.1">GND</text>
<text x="134.1" y="127.1">GND</text>
<text x="174.2" y="127.4">JACK_1503_08</text>
<text x="198.3" y="128.5" transform="rotate(-90 198.3 128.5)">GND</text>
<text x="262.6" y="127.1">GND</text>
<text x="169" y="144.6" transform="rotate(-90 169 144.6)">JP6</text>
<text x="174.6" y="144.6" transform="rotate(-90 174.6 144.6)">JP8</text>
<text x="180.2" y="144.6" transform="rotate(-90 180.2 144.6)">JP7</text>
<text x="185.8" y="144.6" transform="rotate(-90 185.8 144.6)">JP3</text>
<text x="191.4" y="144.6" transform="rotate(-90 191.4 144.6)">JP1</text>
<text x="218.9" y="145.6">C27</text>
<text x="266.4" y="148.4">C28</text>
<text x="60.8" y="153">IC3</text>
<text x="140.2" y="153.8">C44</text>
<text x="145.8" y="153.8">C42</text>
<text x="154.2" y="153.8">C6</text>
<text x="159.8" y="153.8">C43</text>
<text x="167.6" y="152.3">GND</text>
<text x="176" y="152.3">GNDGNDGNDGND</text>
<text x="218.9" y="151.2">1u or more</text>
<text x="235.4" y="152.6">MIC5504-1.8YM5-TR</text>
<text x="235.4" y="155.4">IC5</text>
<text x="266.4" y="154">1u or more</text>
<text x="79.2" y="157.2">VCC</text>
<text x="215.1" y="160.7">GNDGND</text>
<text x="226.7" y="158.6" transform="rotate(-90 226.7 158.6)">R59</text>
<text x="232" y="158.6" transform="rotate(-90 232 158.6)">2k2</text>
<text x="101.5" y="167.9">C16</text>
<text x="115" y="166.9" transform="rotate(-90 115 166.9)">R67</text>
<text x="126.2" y="166.9" transform="rotate(-90 126.2 166.9)">R66</text>
<text x="173.9" y="167.6">SUPPLY_OUT</text>
<text x="262.6" y="163.5">GND</text>
<text x="79.5" y="173.1">GND</text>
<text x="101.5" y="173.5">100n</text>
<text x="142.5" y="171.8">GND</text>
<text x="150.9" y="171.8">GND</text>
<text x="192.8" y="169">GND</text>
<text x="26.4" y="174.7">R55</text>
<text x="45.9" y="174.7">R25</text>
<text x="60.8" y="176.7">24C04CSN</text>
<text x="120.5" y="179" transform="rotate(-90 120.5 179)">LED_3V33k3</text>
<text x="131.7" y="179" transform="rotate(-90 131.7 179)">LED_5V 5k6</text>
<text x="26.4" y="180.3">R23</text>
<text x="45.9" y="180.3">R24</text>
<text x="51.2" y="185.8">GND</text>
<text x="76.3" y="185.8">GND</text>
<text x="97.8" y="183">GND</text>
<text x="151.6" y="183.1">FUSE_5V</text>
<text x="114.5" y="188.6">GND</text>
<text x="125.7" y="188.6">GND</text>
<text x="151.6" y="188.7">FUSE_3V3</text>
</g>
<g font-size="2.8" fill="#c90d0c">
<text x="73.6" y="170.9" transform="rotate(-90 73.6 170.9)">EEPROM</text>
<text x="76.1" y="170.9" transform="rotate(-90 76.1 170.9)">Array</text>
<text x="186.5" y="181.7">Programowanie Układów Logicznych</text>
<text x="186.5" y="184.7">laboratorium WEMiF PWr</text>
<text x="186.5" y="190.5">Peryferia do zestawu Digilent Arty v1.2</text>
<text x="186.5" y="193.5">Bartosz Świadkowski, 01.2020</text>
</g>
<g font-size="2.3" fill="#808080">
<text x="54.1" y="33.9">1</text>
<text x="60.5" y="35.1">Q1</text>
<text x="70" y="35.1">VCC</text>
<text x="80.1" y="33.9">16</text>
<text x="54.1" y="36.7">2</text>
<text x="54.1" y="39.5">3</text>
<text x="60.5" y="37.9">Q2</text>
<text x="60.5" y="40.7">Q3</text>
<text x="71.7" y="40.7">DS</text>
<text x="71.8" y="37.9">Q0</text>
<text x="80.1" y="36.7">15</text>
<text x="80.1" y="39.5">14</text>
<text x="115.5" y="39.5">1</text>
<text x="174.2" y="36.7">1</text>
<text x="174.2" y="39.5">2</text>
<text x="54.1" y="42.3">4</text>
<text x="54.1" y="45">5</text>
<text x="54.1" y="47.8">6</text>
<text x="60.5" y="43.5">Q4</text>
<text x="60.5" y="46.3">Q5</text>
<text x="68.7" y="46.3">STCP</text>
<text x="71.6" y="43.5">OE</text>
<text x="80.1" y="42.3">13</text>
<text x="80.1" y="45">12</text>
<text x="80.1" y="47.8">11</text>
<text x="115.5" y="42.3">2</text>
<text x="174.2" y="42.3">3</text>
<text x="174.2" y="45">4</text>
<text x="174.2" y="47.8">5</text>
<text x="214" y="42.9" transform="rotate(-90 214 42.9)">21</text>
<text x="216.8" y="42.9" transform="rotate(-90 216.8 42.9)">20</text>
<text x="219.6" y="42.9" transform="rotate(-90 219.6 42.9)">19</text>
<text x="222.4" y="42.9" transform="rotate(-90 222.4 42.9)">18</text>
<text x="225.2" y="42.9" transform="rotate(-90 225.2 42.9)">17</text>
<text x="228" y="42.9" transform="rotate(-90 228 42.9)">16</text>
<text x="54.1" y="50.6">7</text>
<text x="54.1" y="53.4">8</text>
<text x="60.5" y="49.1">Q6</text>
<text x="60.5" y="51.9">Q7</text>
<text x="68.4" y="49.1">SHCP</text>
<text x="71.3" y="51.9">MR</text>
<text x="80.1" y="50.6">10</text>
<text x="80.1" y="53.4">9</text>
<text x="215.2" y="53.2" transform="rotate(-90 215.2 53.2)">GND</text>
<text x="218" y="53" transform="rotate(-90 218 53)">VDD</text>
<text x="60.5" y="54.7">GND</text>
<text x="70.3" y="54.7">Q7S</text>
<text x="226.4" y="56.9" transform="rotate(-90 226.4 56.9)">I2S_DIN</text>
<text x="229.2" y="59.5" transform="rotate(-90 229.2 59.5)">I2S_DOUT</text>
<text x="164.5" y="64.6">2</text>
<text x="202.1" y="64.6">1</text>
<text x="208.6" y="65.8">HP_R</text>
<text x="220.8" y="60" transform="rotate(-90 220.8 60)">CTRL_CLK</text>
<text x="223.2" y="65.8">I2S_SCLK</text>
<text x="223.6" y="61.4" transform="rotate(-90 223.6 61.4)">CTRL_DATA</text>
<text x="239.3" y="64.6">15</text>
<text x="164.5" y="67.4">1</text>
<text x="202.1" y="67.4">2</text>
<text x="202.1" y="70.2">3</text>
<text x="208.6" y="68.6">HP_VGND</text>
<text x="208.6" y="71.4">VDDA</text>
<text x="221.7" y="71.4">SYS_MCLK</text>
<text x="221.8" y="68.6">I2S_LRCLK</text>
<text x="239.3" y="67.4">14</text>
<text x="239.3" y="70.2">13</text>
<text x="164.5" y="73">3</text>
<text x="202.1" y="73">4</text>
<text x="202.1" y="75.8">5</text>
<text x="208.6" y="74.2">HP_L</text>
<text x="208.6" y="77">VAG</text>
<text x="223.2" y="77">MIC_BIAS</text>
<text x="226.8" y="74.2">VDDIO</text>
<text x="239.3" y="73">12</text>
<text x="239.3" y="75.8">11</text>
<text x="54.1" y="89.7">1</text>
<text x="80.1" y="89.7">14</text>
<text x="54.1" y="92.5">2</text>
<text x="54.1" y="95.3">3</text>
<text x="60.5" y="91">VCCA VCCB</text>
<text x="60.5" y="93.8">A1</text>
<text x="72.1" y="93.8">B1</text>
<text x="80.1" y="92.5">13</text>
<text x="80.1" y="95.3">12</text>
<text x="215.2" y="93.1" transform="rotate(-90 215.2 93.1)">LINEOUT_R</text>
<text x="218" y="93.1" transform="rotate(-90 218 93.1)">LINEOUT_L</text>
<text x="220.8" y="93.1" transform="rotate(-90 220.8 93.1)">LINEIN_R</text>
<text x="223.6" y="93.1" transform="rotate(-90 223.6 93.1)">LINEIN_L</text>
<text x="226.4" y="93.1" transform="rotate(-90 226.4 93.1)">MIC</text>
<text x="54.1" y="98.1">4</text>
<text x="54.1" y="100.9">5</text>
<text x="60.5" y="96.6">A2</text>
<text x="60.5" y="99.3">A3</text>
<text x="72.1" y="96.6">B2</text>
<text x="72.1" y="99.3">B3</text>
<text x="80.1" y="98.1">11</text>
<text x="80.1" y="100.9">10</text>
<text x="214" y="99.6" transform="rotate(-90 214 99.6)">6</text>
<text x="216.8" y="99.6" transform="rotate(-90 216.8 99.6)">7</text>
<text x="219.6" y="99.6" transform="rotate(-90 219.6 99.6)">8</text>
<text x="222.4" y="99.6" transform="rotate(-90 222.4 99.6)">9</text>
<text x="225.2" y="100.9" transform="rotate(-90 225.2 100.9)">10</text>
<text x="54.1" y="103.7">6</text>
<text x="54.1" y="106.5">7</text>
<text x="60.5" y="102.1">A4</text>
<text x="60.5" y="104.9">NC</text>
<text x="60.5" y="107.7">GND</text>
<text x="68.9" y="104.9">NC_1</text>
<text x="71.6" y="107.7">OE</text>
<text x="72.1" y="102.1">B4</text>
<text x="80.1" y="103.7">9</text>
<text x="80.1" y="106.5">8</text>
<text x="175.7" y="103.7">2</text>
<text x="175.7" y="106.5">1</text>
<text x="175.7" y="112.1">3</text>
<text x="195.2" y="112.1">2</text>
<text x="195.2" y="114.9">1</text>
<text x="269.2" y="114.9">1</text>
<text x="269.2" y="117.7">2</text>
<text x="195.2" y="120.5">3</text>
<text x="169.3" y="141.5" transform="rotate(-90 169.3 141.5)">1</text>
<text x="172.1" y="141.5" transform="rotate(-90 172.1 141.5)">2</text>
<text x="177.7" y="141.5" transform="rotate(-90 177.7 141.5)">1</text>
<text x="183.3" y="141.5" transform="rotate(-90 183.3 141.5)">1</text>
<text x="188.9" y="141.5" transform="rotate(-90 188.9 141.5)">1</text>
<text x="194.5" y="141.5" transform="rotate(-90 194.5 141.5)">1</text>
<text x="232.9" y="140">1</text>
<text x="232.9" y="142.8">2</text>
<text x="239.3" y="141.2">VIN</text>
<text x="250.4" y="141.2">NC</text>
<text x="258.9" y="140">4</text>
<text x="258.9" y="142.8">5</text>
<text x="232.9" y="145.6">3</text>
<text x="239.3" y="144">GND</text>
<text x="239.3" y="146.8">EN</text>
<text x="247.2" y="144">VOUT</text>
<text x="79.9" y="154" transform="rotate(-90 79.9 154)">8</text>
<text x="59.1" y="156.8">6</text>
<text x="59.1" y="159.6">7</text>
<text x="63.3" y="158">SCL</text>
<text x="63.3" y="160.8">WP</text>
<text x="177.9" y="159.6">2</text>
<text x="177.9" y="156.8">3</text>
<text x="59.1" y="168">2</text>
<text x="59.1" y="165.2">3</text>
<text x="63.3" y="166.4">A2</text>
<text x="78.5" y="166.4">SDA</text>
<text x="86.3" y="165.2">5</text>
<text x="177.9" y="162.4">1</text>
<text x="59.1" y="170.7">1</text>
<text x="63.3" y="172">A0</text>
<text x="63.3" y="169.2">A1</text>
<text x="79.9" y="175.6" transform="rotate(-90 79.9 175.6)">4</text>
</g>
<g font-size="2" fill="#808080">
<text x="109.6" y="23.8">3V3/4.4D</text>
<text x="76.3" y="29.4">3V3/4.4D</text>
<text x="238.2" y="29.4">I2C_SCL/3.1A</text>
<text x="34.6" y="35">LCD_DB6/3.5D</text>
<text x="128.5" y="35.7" transform="rotate(-90 128.5 35.7)">3V3/4.4D</text>
<text x="192.8" y="30.1" transform="rotate(-90 192.8 30.1)">1V8</text>
<text x="238.2" y="35">I2S_DIN/1.5B</text>
<text x="238.2" y="32.2">I2C_SDA/3.1A</text>
<text x="34.6" y="37.8">LCD_DB7/3.5D</text>
<text x="36.1" y="40.5">I2S_DIN/1.5B</text>
<text x="87.3" y="40.5">595_DS/1.5B</text>
<text x="87.3" y="37.8">LCD_RS/3.5C</text>
<text x="154.1" y="40.5">I2S_DOUT/1.6B</text>
<text x="156.2" y="37.8">I2S_DIN/1.5B</text>
<text x="238.2" y="37.8">I2S_DOUT/1.6B</text>
<text x="33.9" y="43.3">I2S_DOUT/1.6B</text>
<text x="34.4" y="46.1">I2S_SCLK/1.5B</text>
<text x="153.3" y="46.1">I2S_LRCLK/1.6B</text>
<text x="154.5" y="43.3">I2S_SCLK/1.5B</text>
<text x="33.2" y="48.9">I2S_LRCLK/1.6B</text>
<text x="87.3" y="51.7">LCD_DB4/3.5D</text>
<text x="90.1" y="48.9">LCD_E/3.5D</text>
<text x="153.2" y="48.9">SYS_MCLK/1.5B</text>
<text x="249.3" y="65.7">I2S_SCLK/1.5B</text>
<text x="249.3" y="68.5">I2S_LRCLK/1.6B</text>
<text x="249.3" y="71.3">SYS_MCLK/1.5B</text>
<text x="271" y="69.2" transform="rotate(-90 271 69.2)">3V3/4.4D</text>
<text x="114.5" y="88.7" transform="rotate(-90 114.5 88.7)">5V/4.6A</text>
<text x="178.8" y="85.8" transform="rotate(-90 178.8 85.8)">3V3/4.4D</text>
<text x="37.2" y="90.8">3V3/4.4D</text>
<text x="90.1" y="90.8">5V/4.6A</text>
<text x="30" y="99.2">ADC_DOUT/4.1B</text>
<text x="32.8" y="96.4">ADC_CS/4.1B</text>
<text x="90.1" y="99.2">ADC_DOUT_5V/4.5B</text>
<text x="90.1" y="96.4">ADC_CS_5V/4.5B</text>
<text x="31.7" y="102">ADC_CLK/4.1B</text>
<text x="90.1" y="102">ADC_CLK_5V/4.5A</text>
<text x="125.7" y="102.7" transform="rotate(-90 125.7 102.7)">3V3/4.4D</text>
<text x="136.9" y="102.7" transform="rotate(-90 136.9 102.7)">5V/4.6A</text>
<text x="204.8" y="141.1">3V3/4.4D</text>
<text x="268.9" y="143.9">1V8</text>
<text x="81" y="147.4" transform="rotate(-90 81 147.4)">3V3/4.4D</text>
<text x="145.3" y="144.6" transform="rotate(-90 145.3 144.6)">3V3/4.4D</text>
<text x="153.6" y="144.6" transform="rotate(-90 153.6 144.6)">5V/4.6A</text>
<text x="117.3" y="153" transform="rotate(-90 117.3 153)">3V3/4.4D</text>
<text x="128.5" y="153" transform="rotate(-90 128.5 153)">5V/4.6A</text>
<text x="41.2" y="157.9">I2C_SCL/3.1A</text>
<text x="100.6" y="161.4" transform="rotate(-90 100.6 161.4)">3V3/4.4D</text>
<text x="185.1" y="157.9">3V3/4.4D</text>
<text x="19.6" y="166.9" transform="rotate(-90 19.6 166.9)">3V3/4.4D</text>
<text x="92.2" y="164.2" transform="rotate(-90 92.2 164.2)">I2C_SDA/3.1A</text>
<text x="185.1" y="163.5">5V/4.6A</text>
<text x="229.8" y="163.5">3V3/4.4D</text>
<text x="134.8" y="185.8">3V3_IN/1.4B</text>
<text x="135.9" y="180.2">5V_IN/1.4B</text>
<text x="165.5" y="185.8">3V3/4.4D</text>
<text x="165.5" y="180.2">5V/4.6A</text>
</g>
<g font-size="2" fill="#c90d0c">
<text x="175.7" y="67">+</text>
<text x="181.3" y="67.1">+</text>
<text x="138.3" y="153.9" transform="rotate(-90 138.3 153.9)">+</text>
<text x="143.9" y="153.9" transform="rotate(-90 143.9 153.9)">+</text>
<text x="152.3" y="153.9" transform="rotate(-90 152.3 153.9)">+</text>
<text x="157.9" y="153.9" transform="rotate(-90 157.9 153.9)">+</text>
</g>
</svg>
